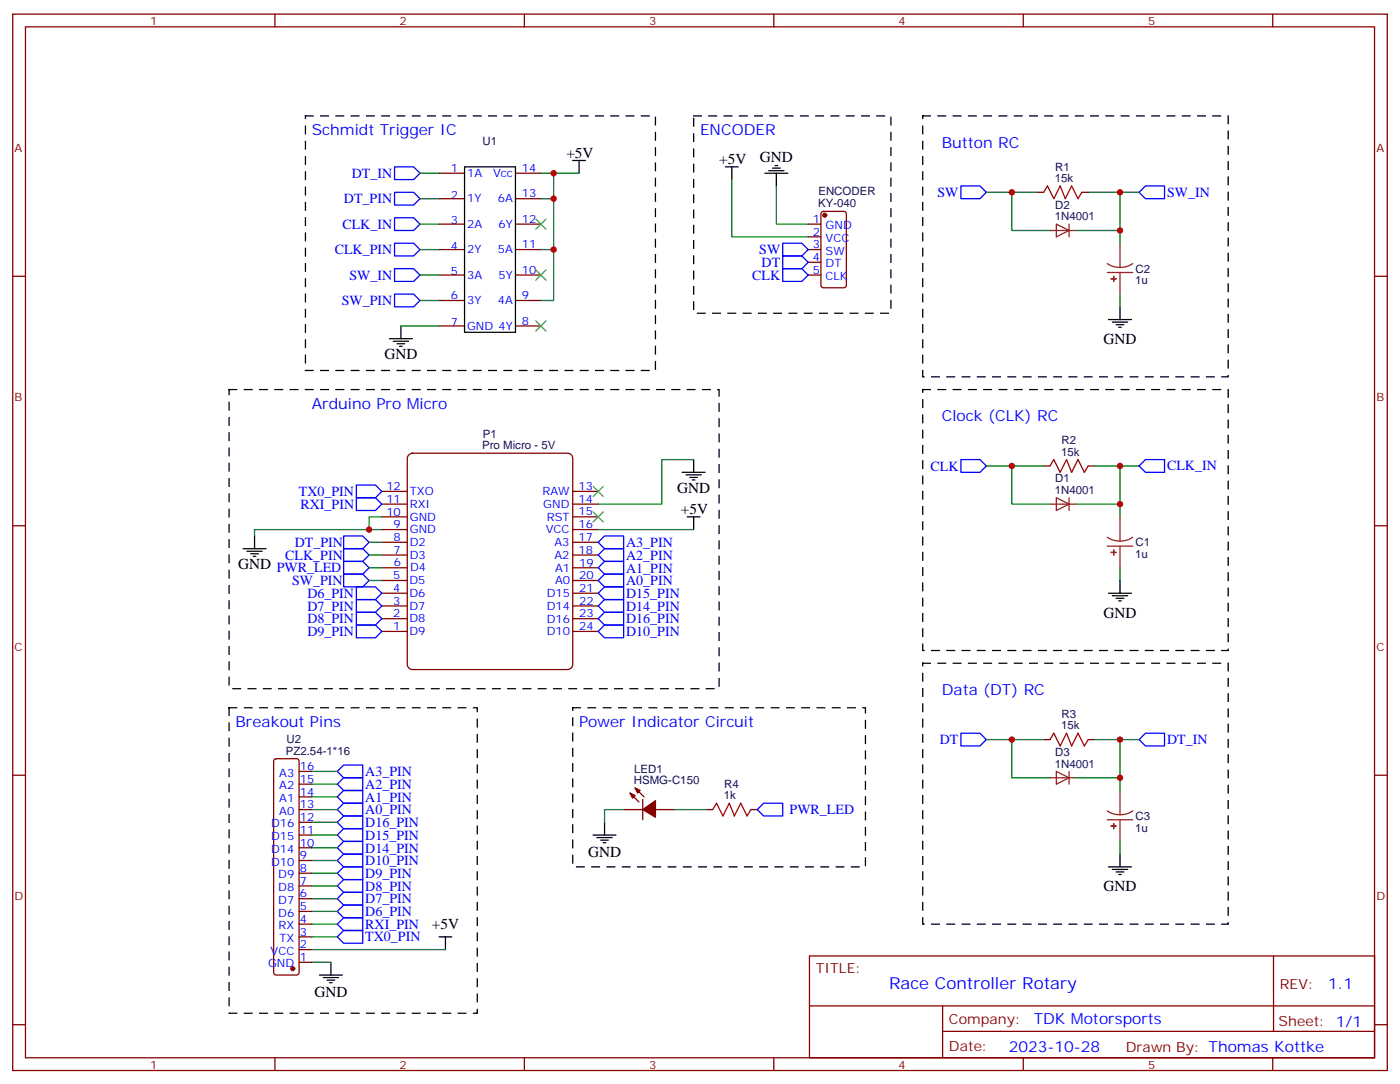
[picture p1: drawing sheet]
<svg xmlns="http://www.w3.org/2000/svg" width="388mm" height="300mm" viewBox="0 0 388 300" stroke-linecap="round" stroke-linejoin="round" font-family="sans-serif">
<g fill="none" stroke="#870000" stroke-width=".35">
<path d="M3.5 3.9h381v292.8h-381zM7.1 7.4h373.9v285.8h-373.9zM76.2 3.9v3.5M145.3 3.9v3.5M214.5 3.9v3.5M283.6 3.9v3.5M352.8 3.9v3.5M3.5 76.6h3.6M381 76.6h3.5M3.5 145.7h3.6M381 145.7h3.5M3.5 214.9h3.6"/>
<path d="M381 214.9h3.5M224.4 265h156.6v28.2h-156.6zM224.4 278.8h156.5M261.3 278.8v14.1M353 265v20.9M3.5 284h3.6M76.2 293.2v3.5M145.3 293.2v3.5M214.5 293.2v3.5M261.3 285.9h119.6M283.6 293.2v3.5M352.8 293.2v3.5"/>
<path d="M381 284h3.5"/>
</g>
<path d="M113.2 126.2l1.1-.6h43a1.41 1.41 0 0 1 1.4 1.4v57.2a1.51 1.51 0 0 1-1.4 1.4h-43a1.51 1.51 0 0 1-1.4-1.4v-57.2z" fill="#fff" stroke="#800000" stroke-width=".35"/>
<g fill="none" stroke="#870000" stroke-width=".35">
<path d="M121.7 48h7.1M121.7 55.1h7.1M142.9 48h7M142.9 55.1h7M227.8 58.8l.4-.2h5.7l.6 .4 .1 20.1-.5 .6-5.9 .1-.6-.5-.1-20zM287.5 53.3h1.8M299.9 53.3h1.7M121.7 62.1h7.1M121.7 69.2h7.1M121.7 76.2h7.1M142.9 62.1h7M142.9 69.2h7"/>
<path d="M142.9 76.2h7M224 62.1h3.5M224 65.7h3.5M224 69.2h3.5M224 72.7h3.5M224 76.2h3.5M121.7 83.3h7.1M121.7 90.3h7.1M142.9 83.3h7M142.9 90.3h7M105.8 139.7h7.1M105.8 136.2h7.1"/>
<path d="M158.7 139.7h7.1M158.7 136.2h7.1M289.3 129.2h1.7M301.6 129.2h1.8M105.8 157.4h7.1M105.8 153.8h7.1M105.8 150.3h7.1M105.8 146.8h7.1M105.8 143.3h7.1M158.7 157.4h7.1M158.7 153.8h7.1M158.7 150.3h7.1"/>
<path d="M158.7 146.8h7.1M158.7 143.3h7.1M105.8 175h7.1M105.8 171.5h7.1M105.8 168h7.1M105.8 164.4h7.1M105.8 160.9h7.1M158.7 175h7.1M158.7 171.5h7.1M158.7 168h7.1M158.7 164.4h7.1M158.7 160.9h7.1"/>
<path d="M76.1 210.5l.5-.2h5.6l.5 .2 .2 .5v58.6l-.2 .5-.5 .2h-5.6l-.5-.3-.3-.4v-58.6zM82.9 217.3h3.5M82.9 213.8h3.5M174.6 219.8l2.5 2.5M176 218.4l2.5 2.5M289.3 205h1.7M301.6 205h1.8M82.9 224.4h3.5M82.9 238.5h3.5M82.9 235h3.5M82.9 231.5h3.5M82.9 227.9h3.5"/>
<path d="M82.9 220.9h3.5M172.9 224.4h5.3M178.2 221.6v5.6M181.7 224.4h5.3M195.8 224.4h1.8M208.1 224.4h1.8M82.9 259.7h3.5M82.9 256.2h3.5M82.9 252.6h3.5M82.9 249.1h3.5M82.9 245.6h3.5M82.9 242h3.5"/>
<path d="M82.9 266.7h3.5M82.9 263.2h3.5"/>
</g>
<g fill="none" stroke="#8c2424" stroke-width=".35">
<path d="M291 63.9h7.1M292.8 62.1l3.5 1.8-3.5 1.8zM296.3 62.1v3.6M306.9 73.1l1.7 .8 1.8 .2M306.9 75.5h7.1M310.4 67.4v6.7M310.4 75.5v6M314 73.1l-1.7 .8-1.9 .2M291 139.7h7.1M292.8 138l3.5 1.7-3.5 1.8zM296.3 138v3.5M306.9 148.9l1.7 .8 1.8 .3"/>
<path d="M306.9 151.4h7.1M310.4 143.3v6.7M310.4 151.4v6M314 148.9l-1.7 .8-1.9 .3M291 215.6h7.1M292.8 213.8l3.5 1.8-3.5 1.7zM296.3 213.8v3.5M310.4 219.1v6.7M306.9 224.8l1.7 .8 1.8 .2M306.9 227.2h7.1M310.4 227.2v6M314 224.8l-1.7 .8-1.9 .2"/>
</g>
<g fill="#8c2424" stroke="#8c2424" stroke-width=".35">
<path d="M308 77.3h1.4z"/>
<path d="M308.7 76.6v1.4z"/>
<path d="M308 153.1h1.4z"/>
<path d="M308.7 152.4v1.4z"/>
<path d="M308 229h1.4z"/>
<path d="M308.7 228.3v1.4z"/>
</g>
<g fill="none" stroke="#00f" stroke-width=".35">
<path d="M109.4 46.2h5.3l1.7 1.8-1.7 1.8h-5.3zM109.4 53.3h5.3l1.7 1.8-1.7 1.7h-5.3zM266.3 51.5h5.3l1.8 1.8-1.8 1.8h-5.3zM315.7 53.3l1.8-1.8h5.3v3.6h-5.3zM109.4 74.5h5.3l1.7 1.7-1.7 1.8h-5.3zM109.4 60.4h5.3l1.7 1.7-1.7 1.8h-5.3zM109.4 67.4h5.3l1.7 1.8-1.7 1.7h-5.3zM217 70.9h5.2l1.8 1.8-1.8 1.8h-5.2zM217 74.5h5.2l1.8 1.7-1.8 1.8h-5.2zM217 67.4h5.2l1.8 1.8-1.8 1.7h-5.2zM109.4 81.5h5.3l1.7 1.8-1.7 1.8h-5.3zM98.8 138h5.3l1.7 1.7-1.7 1.8h-5.3z"/>
<path d="M98.8 134.4h5.3l1.7 1.8-1.7 1.8h-5.3zM266.3 127.4h5.3l1.8 1.8-1.8 1.7h-5.3zM317.5 127.4h5.3v3.5h-5.3l-1.8-1.7zM95.2 159.1h5.3l1.8 1.8-1.8 1.8h-5.3zM95.2 152.1h5.3l1.8 1.7-1.8 1.8h-5.3zM95.2 148.6h5.3l1.8 1.7-1.8 1.8h-5.3zM95.2 155.6h5.3l1.8 1.8-1.8 1.7h-5.3zM165.8 150.3l1.8-1.7h5.3v3.5h-5.3zM165.8 157.4l1.8-1.8h5.3v3.5h-5.3zM167.6 152.1h5.3v3.5h-5.3l-1.8-1.8zM98.8 173.2h5.3l1.7 1.8-1.7 1.8h-5.3zM98.8 169.7h5.3l1.7 1.8-1.7 1.7h-5.3z"/>
<path d="M98.8 166.2h5.3l1.7 1.8-1.7 1.7h-5.3zM98.8 162.7h5.3l1.7 1.7-1.7 1.8h-5.3zM165.8 160.9l1.8-1.8h5.3v3.6h-5.3zM165.8 164.4l1.8-1.7h5.3v3.5h-5.3zM165.8 168l1.8-1.8h5.3v3.5h-5.3zM165.8 171.5l1.8-1.8h5.3v3.5h-5.3zM165.8 175l1.8-1.8h5.3v3.6h-5.3zM93.5 217.3l1.7-1.7h5.3v3.5h-5.3zM93.5 213.8l1.7-1.7h5.3v3.5h-5.3zM266.3 203.2h5.3l1.8 1.8-1.8 1.8h-5.3zM315.7 205l1.8-1.8h5.3v3.6h-5.3zM93.5 238.5l1.7-1.8h5.3v3.6h-5.3z"/>
<path d="M93.5 235l1.7-1.8h5.3v3.5h-5.3zM93.5 231.5l1.7-1.8h5.3v3.5h-5.3zM93.5 227.9l1.7-1.7h5.3v3.5h-5.3zM93.5 224.4l1.7-1.8h5.3v3.6h-5.3zM93.5 220.9l1.7-1.8h5.3v3.5h-5.3zM209.9 224.4l1.8-1.8h5.3v3.6h-5.3zM93.5 259.7l1.7-1.8h5.3v3.5h-5.3zM93.5 252.6l1.7-1.7h5.3v3.5h-5.3zM93.5 249.1l1.7-1.8h5.3v3.6h-5.3zM93.5 245.6l1.7-1.8h5.3v3.5h-5.3zM93.5 242l1.7-1.7h5.3v3.5h-5.3zM95.2 254.4h5.3v3.5h-5.3l-1.7-1.7z"/>
</g>
<g fill="none" stroke="#008700" stroke-width=".35">
<path d="M116.4 48h5.3M116.4 55.1h5.3M149.9 48h10.6M153.5 48v7.1h-3.6M153.5 55.1v14.1h-3.6M202.8 49.8v15.9h21.2M215.2 51.5v10.6h8.8M273.4 53.3h14.1M280.5 53.3v10.6h10.5M301.6 53.3h8.8M315.7 53.3h-5.3v10.6h-12.3M116.4 62.1h5.3"/>
<path d="M116.4 69.2h5.3M116.4 76.2h5.3M153.5 69.2v14.1h-3.6M310.4 63.9v3.5M111.1 90.3h10.6M116.4 83.3h5.3M310.4 81.5v3.6M192.3 127.4h-8.9v12.3h-17.6M273.4 129.2h15.9M280.5 129.2v10.5h10.5M303.4 129.2h7M310.4 139.7v3.6"/>
<path d="M315.7 129.2h-5.3v10.5h-12.3M102.3 153.8h3.5M102.3 150.3h3.5M102.3 157.4h3.5M105.8 146.8h-35.2v1.8M105.8 143.3h-3.5v3.5M165.8 146.8h26.5M310.4 157.4v3.5M102.3 160.9h3.5M86.4 217.3h7.1M86.4 213.8h7.1M273.4 205h15.9"/>
<path d="M280.5 205v10.6h10.5M303.4 205h7M310.4 215.6v3.5M315.7 205h-5.3v10.6h-12.3M86.4 224.4h7.1M86.4 227.9h7.1M86.4 220.9h7.1M86.4 231.5h7.1M86.4 235h7.1M86.4 238.5h7.1M172.9 224.4h-5.3v3.5M187 224.4h8.8"/>
<path d="M310.4 233.2v3.5M86.4 242h7.1M86.4 245.6h7.1M86.4 249.1h7.1M86.4 252.6h7.1M86.4 256.2h7.1M86.4 259.7h7.1M86.4 266.7h5.3M86.4 263.2h37.1"/>
</g>
<g fill="none" stroke="#000" stroke-width=".35">
<path d="M128.8 46.2h14.1v45.9h-14.1zM158.7 44.5h3.6M160.5 44.5v3.5M201.1 46.2h3.5M202.8 46.2v3.6M212 48h6.4M213.1 47.3h4.2M214.1 46.6h2.2M214.8 45.9h.7M215.2 48v3.5M107.9 93.9h6.4M109 94.6h4.2"/>
<path d="M110.1 95.3h2.1M110.8 96h.7M111.1 90.3v3.6M307.3 88.6h6.3M308.3 89.3h4.3M309.4 90h2.1M310.1 90.7h.7M310.4 85.1v3.5M189.1 130.9h6.3M190.1 131.6h4.3M191.2 132.3h2.1M191.9 133h.7"/>
<path d="M192.3 127.4v3.5M67.4 152.1h6.3M68.4 152.8h4.3M69.5 153.5h2.1M70.2 154.2h.7M70.6 148.6v3.5M190.5 143.3h3.5M192.3 143.3v3.5M307.3 164.4h6.3M308.3 165.1h4.3M309.4 165.8h2.1M310.1 166.5h.7"/>
<path d="M310.4 160.9v3.5M164.4 231.5h6.3M165.5 232.2h4.2M166.5 232.9h2.1M167.2 233.6h.7M167.6 227.9v3.6M310.4 236.7v3.6M121.7 259.7h3.5M123.5 259.7v3.5M307.3 240.3h6.3M308.3 241h4.3M309.4 241.7h2.1"/>
<path d="M310.1 242.4h.7M88.5 270.3h6.4M89.6 271h4.2M90.7 271.7h2.1M91.4 272.4h.7M91.7 266.7v3.6"/>
</g>
<path d="M148.5 60.7l2.8 2.8M148.5 74.8l2.8 2.8M151.3 60.7l-2.8 2.8M151.3 74.8l-2.8 2.8M148.5 88.9l2.8 2.9M151.3 88.9l-2.8 2.9M164.4 134.8l2.8 2.8M167.2 134.8l-2.8 2.8M164.4 141.9l2.8 2.8M167.2 141.9l-2.8 2.8" fill="none" stroke="#3c3" stroke-width=".35"/>
<path d="M84.7 32.1h97v70.6h-97zM192.3 32.1h54.6v54.7h-54.6zM255.8 32.1h84.6v72.4h-84.6zM63.5 108h135.8v82.9h-135.8zM255.8 108h84.6v72.3h-84.6zM63.5 196.2h68.8v84.6h-68.8zM158.7 196.2h81.2v44.1h-81.2zM255.8 183.8h84.6v72.4h-84.6z" fill="none" stroke="#000" stroke-width=".35" stroke-dasharray="2.1 2.1"/>
<g fill="#870000" stroke="#870000" stroke-width=".35">
<path d="M174.6 219.8l1.4 .7-.7 .7z"/>
<path d="M176 218.4l1.4 .7-.7 .7z"/>
<path d="M178.2 224.4l3.5-2.5v4.6z"/>
<circle cx="228.6" cy="59.7" r=".53"/>
<circle cx="81.1" cy="268.5" r=".53"/>
</g>
<path d="M289.3 53.3l1-1.8 1.8 3.6 1.8-3.6 1.4 3.6 1.7-3.6 1.8 3.6 1.1-1.8M291 129.2l1.1-1.8 1.8 3.5 1.7-3.5 1.4 3.5 1.8-3.5 1.8 3.5 1-1.7M291 205l1.1-1.8 1.8 3.6 1.7-3.6 1.4 3.6 1.8-3.6 1.8 3.6 1-1.8M197.6 224.4l1-1.8 1.8 3.6 1.7-3.6 1.5 3.6 1.7-3.6 1.8 3.6 1-1.8" fill="none" stroke="#a10000" stroke-width=".35"/>
<g fill="#c00">
<circle cx="280.5" cy="53.3" r=".88"/>
<circle cx="310.4" cy="53.3" r=".88"/>
<circle cx="310.4" cy="63.9" r=".88"/>
<circle cx="102.3" cy="146.8" r=".88"/>
<circle cx="310.4" cy="139.7" r=".88"/>
<circle cx="310.4" cy="215.6" r=".88"/>
<circle cx="153.5" cy="48" r=".88"/>
<circle cx="153.5" cy="55.1" r=".88"/>
<circle cx="153.5" cy="69.2" r=".88"/>
<circle cx="280.5" cy="205" r=".88"/>
<circle cx="310.4" cy="205" r=".88"/>
<circle cx="310.4" cy="129.2" r=".88"/>
<circle cx="280.5" cy="129.2" r=".88"/>
</g>
<text font-size="4.6" fill="#00f" x="246.5" y="274">Race Controller Rotary</text>
<g font-size="4.2" fill="#00f">
<text x="86.4" y="37.4">Schmidt Trigger IC</text>
<text x="194" y="37.4">ENCODER</text>
<text x="261.1" y="41">Button RC</text>
<text x="86.4" y="113.3">Arduino Pro Micro</text>
<text x="261.1" y="116.8">Clock (CLK) RC</text>
<text x="261.1" y="192.7">Data (DT) RC</text>
<text x="65.3" y="201.5">Breakout Pins</text>
<text x="160.5" y="201.5">Power Indicator Circuit</text>
<text x="368.2" y="274.2">1.1</text>
<text x="286.5" y="283.8">TDK Motorsports</text>
<text x="279.6" y="291.6">2023-10-28</text>
</g>
<g font-size="4.2">
<text x="157" y="43.8">+5V</text>
<text x="199.3" y="45.5">+5V</text>
<text x="210.6" y="44.8">GND</text>
<text x="305.9" y="95.3">GND</text>
<text x="106.5" y="99.5">GND</text>
<text x="187.7" y="136.6">GND</text>
<text x="188.7" y="142.6">+5V</text>
<text x="66" y="157.7">GND PWR_LED</text>
<text x="305.9" y="171.2">GND</text>
<text x="163" y="237.6">GND</text>
<text x="305.9" y="247">GND</text>
<text x="119.7" y="257.6">+5V</text>
<text x="87.1" y="276.4">GND</text>
</g>
<g font-size="3.9" fill="#00f">
<text x="97.5" y="49.3">DT_IN</text>
<text x="95.3" y="56.3">DT_PIN</text>
<text x="259.9" y="54.6">SW</text>
<text x="323.5" y="54.5">SW_IN</text>
<text x="94.9" y="63.4">CLK_IN</text>
<text x="92.8" y="70.4">CLK_PIN</text>
<text x="210.5" y="70.5">SW</text>
<text x="96.9" y="77.5">SW_IN</text>
<text x="208.5" y="77.5">CLK</text>
<text x="211.1" y="74">DT</text>
<text x="94.7" y="84.6">SW_PIN</text>
<text x="257.9" y="130.4">CLK</text>
<text x="323.5" y="130.4">CLK_IN</text>
<text x="82.8" y="137.5">TX0_PIN</text>
<text x="83.3" y="141">RXI_PIN</text>
<text x="79.1" y="155.1">CLK_PIN</text>
<text x="81.7" y="151.6">DT_PIN</text>
<text x="173.6" y="151.6">A3_PIN</text>
<text x="173.6" y="155.2">A2_PIN</text>
<text x="173.6" y="158.7">A1_PIN</text>
<text x="81" y="162.2">SW_PIN</text>
<text x="85.2" y="165.7">D6_PIN</text>
<text x="173.6" y="165.7">D15_PIN</text>
<text x="173.6" y="162.2">A0_PIN</text>
<text x="85.2" y="172.8">D8_PIN</text>
<text x="85.2" y="169.2">D7_PIN</text>
<text x="173.6" y="169.3">D14_PIN</text>
<text x="173.6" y="172.8">D16_PIN</text>
<text x="85.2" y="176.3">D9_PIN</text>
<text x="173.6" y="176.3">D10_PIN</text>
<text x="260.5" y="206.3">DT</text>
<text x="323.5" y="206.2">DT_IN</text>
<text x="101.3" y="215.1">A3_PIN</text>
<text x="101.3" y="218.7">A2_PIN</text>
<text x="101.3" y="225.7">A0_PIN</text>
<text x="101.3" y="222.2">A1_PIN</text>
<text x="218.9" y="225.7">PWR_LED</text>
<text x="101.2" y="232.8">D15_PIN</text>
<text x="101.2" y="229.2">D16_PIN</text>
<text x="101.2" y="239.8">D10_PIN</text>
<text x="101.2" y="236.3">D14_PIN</text>
<text x="101.2" y="243.3">D9_PIN</text>
<text x="101.2" y="250.4">D7_PIN</text>
<text x="101.2" y="246.8">D8_PIN</text>
<text x="101.2" y="257.4">RXI_PIN</text>
<text x="101.2" y="253.9">D6_PIN</text>
<text x="101.2" y="260.9">TX0_PIN</text>
</g>
<g font-size="3.9" fill="#800">
<text x="226.1" y="269.6">TITLE:</text>
<text x="354.8" y="274.2">REV:</text>
<text x="263" y="283.8">Company:</text>
<text x="354.4" y="284.4">Sheet: 1/1</text>
<text x="263" y="291.4">Date:</text>
<text x="312.1" y="291.5">Drawn By: Thomas Kottke</text>
</g>
<g font-size="3.2" fill="#800">
<text x="41.6" y="6.9">1</text>
<text x="110.8" y="6.9">2</text>
<text x="179.9" y="6.9">3</text>
<text x="249.1" y="6.9">4</text>
<text x="318.2" y="6.9">5</text>
<text x="4.1" y="42">A</text>
<text x="381.5" y="42">A</text>
<text x="4.1" y="111.2">B</text>
<text x="381.5" y="111.2">B</text>
<text x="4.1" y="180.3">C</text>
<text x="381.5" y="180.3">C</text>
<text x="4.1" y="249.4">D</text>
<text x="381.5" y="249.4">D</text>
<text x="41.6" y="296.2">1</text>
<text x="110.8" y="296.2">2</text>
<text x="179.9" y="296.2">3</text>
<text x="249.1" y="296.2">4</text>
<text x="318.2" y="296.2">5</text>
</g>
<g font-size="3.2" fill="#000080">
<text x="133.7" y="40.1">U1</text>
<text x="292.5" y="47.3">R1</text>
<text x="292.4" y="50.5">15k</text>
<text x="226.8" y="57.4">KY-040</text>
<text x="226.8" y="54.2">ENCODER</text>
<text x="292.5" y="57.9">D2</text>
<text x="292.4" y="61.1">1N4001</text>
<text x="314.8" y="75.6">C2</text>
<text x="314.7" y="78.8">1u</text>
<text x="133.7" y="124.6">Pro Micro - 5V</text>
<text x="133.8" y="121.4">P1</text>
<text x="294.2" y="123.2">R2</text>
<text x="294.1" y="126.3">15k</text>
<text x="292.4" y="136.9">1N4001</text>
<text x="292.5" y="133.7">D1</text>
<text x="314.7" y="154.7">1u</text>
<text x="314.8" y="151.5">C1</text>
<text x="294.1" y="202.2">15k</text>
<text x="294.2" y="199">R3</text>
<text x="79.2" y="209.2">PZ2.54-1*16</text>
<text x="79.4" y="206.1">U2</text>
<text x="292.5" y="209.6">D3</text>
<text x="175.8" y="214.2">LED1</text>
<text x="292.4" y="212.8">1N4001</text>
<text x="175.7" y="217.3">HSMG-C150</text>
<text x="200.7" y="221.6">1k</text>
<text x="200.7" y="218.4">R4</text>
<text x="314.8" y="227.3">C3</text>
<text x="314.7" y="230.5">1u</text>
</g>
<g font-size="3.2" fill="#00f">
<text x="125" y="47.7">1</text>
<text x="144.6" y="47.7">14</text>
<text x="129.5" y="49.1">1A</text>
<text x="136.7" y="49.1">Vcc</text>
<text x="125" y="55.1">2</text>
<text x="129.5" y="56.1">1Y</text>
<text x="138" y="56.1">6A</text>
<text x="144.6" y="54.7">13</text>
<text x="125" y="62.1">3</text>
<text x="129.5" y="63.2">2A</text>
<text x="138.2" y="63.2">6Y</text>
<text x="144.6" y="61.8">12</text>
<text x="225.3" y="61.8">1</text>
<text x="225.3" y="65.3">2</text>
<text x="228.8" y="63.5">GND</text>
<text x="125" y="69.2">4</text>
<text x="129.5" y="70.2">2Y</text>
<text x="138" y="70.2">5A</text>
<text x="144.6" y="68.8">11</text>
<text x="225.3" y="68.8">3</text>
<text x="228.8" y="67.1">VCC</text>
<text x="228.8" y="70.6">SW</text>
<text x="125" y="76.2">5</text>
<text x="129.5" y="77.3">3A</text>
<text x="138.2" y="77.3">5Y</text>
<text x="144.6" y="75.9">10</text>
<text x="225.3" y="72.4">4</text>
<text x="225.3" y="75.9">5</text>
<text x="228.8" y="74.1">DT</text>
<text x="228.8" y="77.6">CLK</text>
<text x="125" y="82.9">6</text>
<text x="144.6" y="82.9">9</text>
<text x="129.5" y="84.3">3Y</text>
<text x="138" y="84.3">4A</text>
<text x="144.6" y="90">8</text>
<text x="125" y="90.3">7</text>
<text x="129.5" y="91.4">GND 4Y</text>
<text x="107.1" y="135.9">12</text>
<text x="113.6" y="137.3">TXO</text>
<text x="150.4" y="137.2">RAW</text>
<text x="160.3" y="135.8">13</text>
<text x="107.1" y="142.9">10</text>
<text x="107.1" y="139.4">11</text>
<text x="113.6" y="140.8">RXI</text>
<text x="150.6" y="140.8">GND</text>
<text x="160.3" y="139.3">14</text>
<text x="160.3" y="142.9">15</text>
<text x="109.1" y="150">8</text>
<text x="109.1" y="146.4">9</text>
<text x="113.6" y="147.8">GND</text>
<text x="113.6" y="144.3">GND</text>
<text x="151.3" y="147.8">VCC</text>
<text x="151.5" y="144.3">RST</text>
<text x="160.3" y="146.4">16</text>
<text x="160.3" y="149.9">17</text>
<text x="109.1" y="153.5">7</text>
<text x="113.6" y="154.9">D3</text>
<text x="113.6" y="151.4">D2</text>
<text x="153.7" y="151.3">A3</text>
<text x="153.7" y="154.9">A2</text>
<text x="160.3" y="153.5">18</text>
<text x="109" y="160.6">5</text>
<text x="109.2" y="156.9">6</text>
<text x="113.5" y="162">D5</text>
<text x="113.7" y="158.4">D4</text>
<text x="153.9" y="158.4">A1</text>
<text x="153.9" y="162">A0</text>
<text x="160.5" y="157">19</text>
<text x="160.5" y="160.5">20</text>
<text x="109" y="167.6">3</text>
<text x="109" y="164.1">4</text>
<text x="113.5" y="165.5">D6</text>
<text x="151.6" y="165.5">D15</text>
<text x="160.5" y="164.1">21</text>
<text x="160.5" y="167.6">22</text>
<text x="109" y="171.1">2</text>
<text x="113.5" y="172.5">D8</text>
<text x="113.5" y="169">D7</text>
<text x="151.6" y="169">D14</text>
<text x="151.6" y="172.5">D16</text>
<text x="160.5" y="171.1">23</text>
<text x="109" y="174.6">1</text>
<text x="113.5" y="176.1">D9</text>
<text x="151.6" y="176.1">D10</text>
<text x="160.5" y="174.7">24</text>
<text x="77.4" y="215.2">A3</text>
<text x="83.1" y="213.5">16</text>
<text x="77.4" y="218.8">A2</text>
<text x="83.1" y="220.5">14</text>
<text x="83.1" y="217">15</text>
<text x="77.4" y="225.8">A0</text>
<text x="77.4" y="222.3">A1</text>
<text x="83.1" y="227.6">12</text>
<text x="83.1" y="224">13</text>
<text x="75.1" y="232.9">D15</text>
<text x="75.1" y="229.3">D16</text>
<text x="83.1" y="231.1">11</text>
<text x="75.1" y="239.9">D10</text>
<text x="75.1" y="236.4">D14</text>
<text x="83.1" y="238.2">9</text>
<text x="83.1" y="234.6">10</text>
<text x="77.1" y="243.5">D9</text>
<text x="83.1" y="245.2">7</text>
<text x="83.1" y="241.7">8</text>
<text x="77.1" y="250.5">D7</text>
<text x="77.1" y="247">D8</text>
<text x="83.1" y="248.7">6</text>
<text x="77.1" y="254">D6</text>
<text x="77.2" y="257.6">RX</text>
<text x="83.1" y="255.8">4</text>
<text x="83.1" y="252.3">5</text>
<text x="77.5" y="261.1">TX</text>
<text x="83.1" y="262.9">2</text>
<text x="83.1" y="259.3">3</text>
<text x="74.3" y="268.1">GND</text>
<text x="75" y="264.6">VCC</text>
<text x="83.1" y="266.4">1</text>
</g>
</svg>
